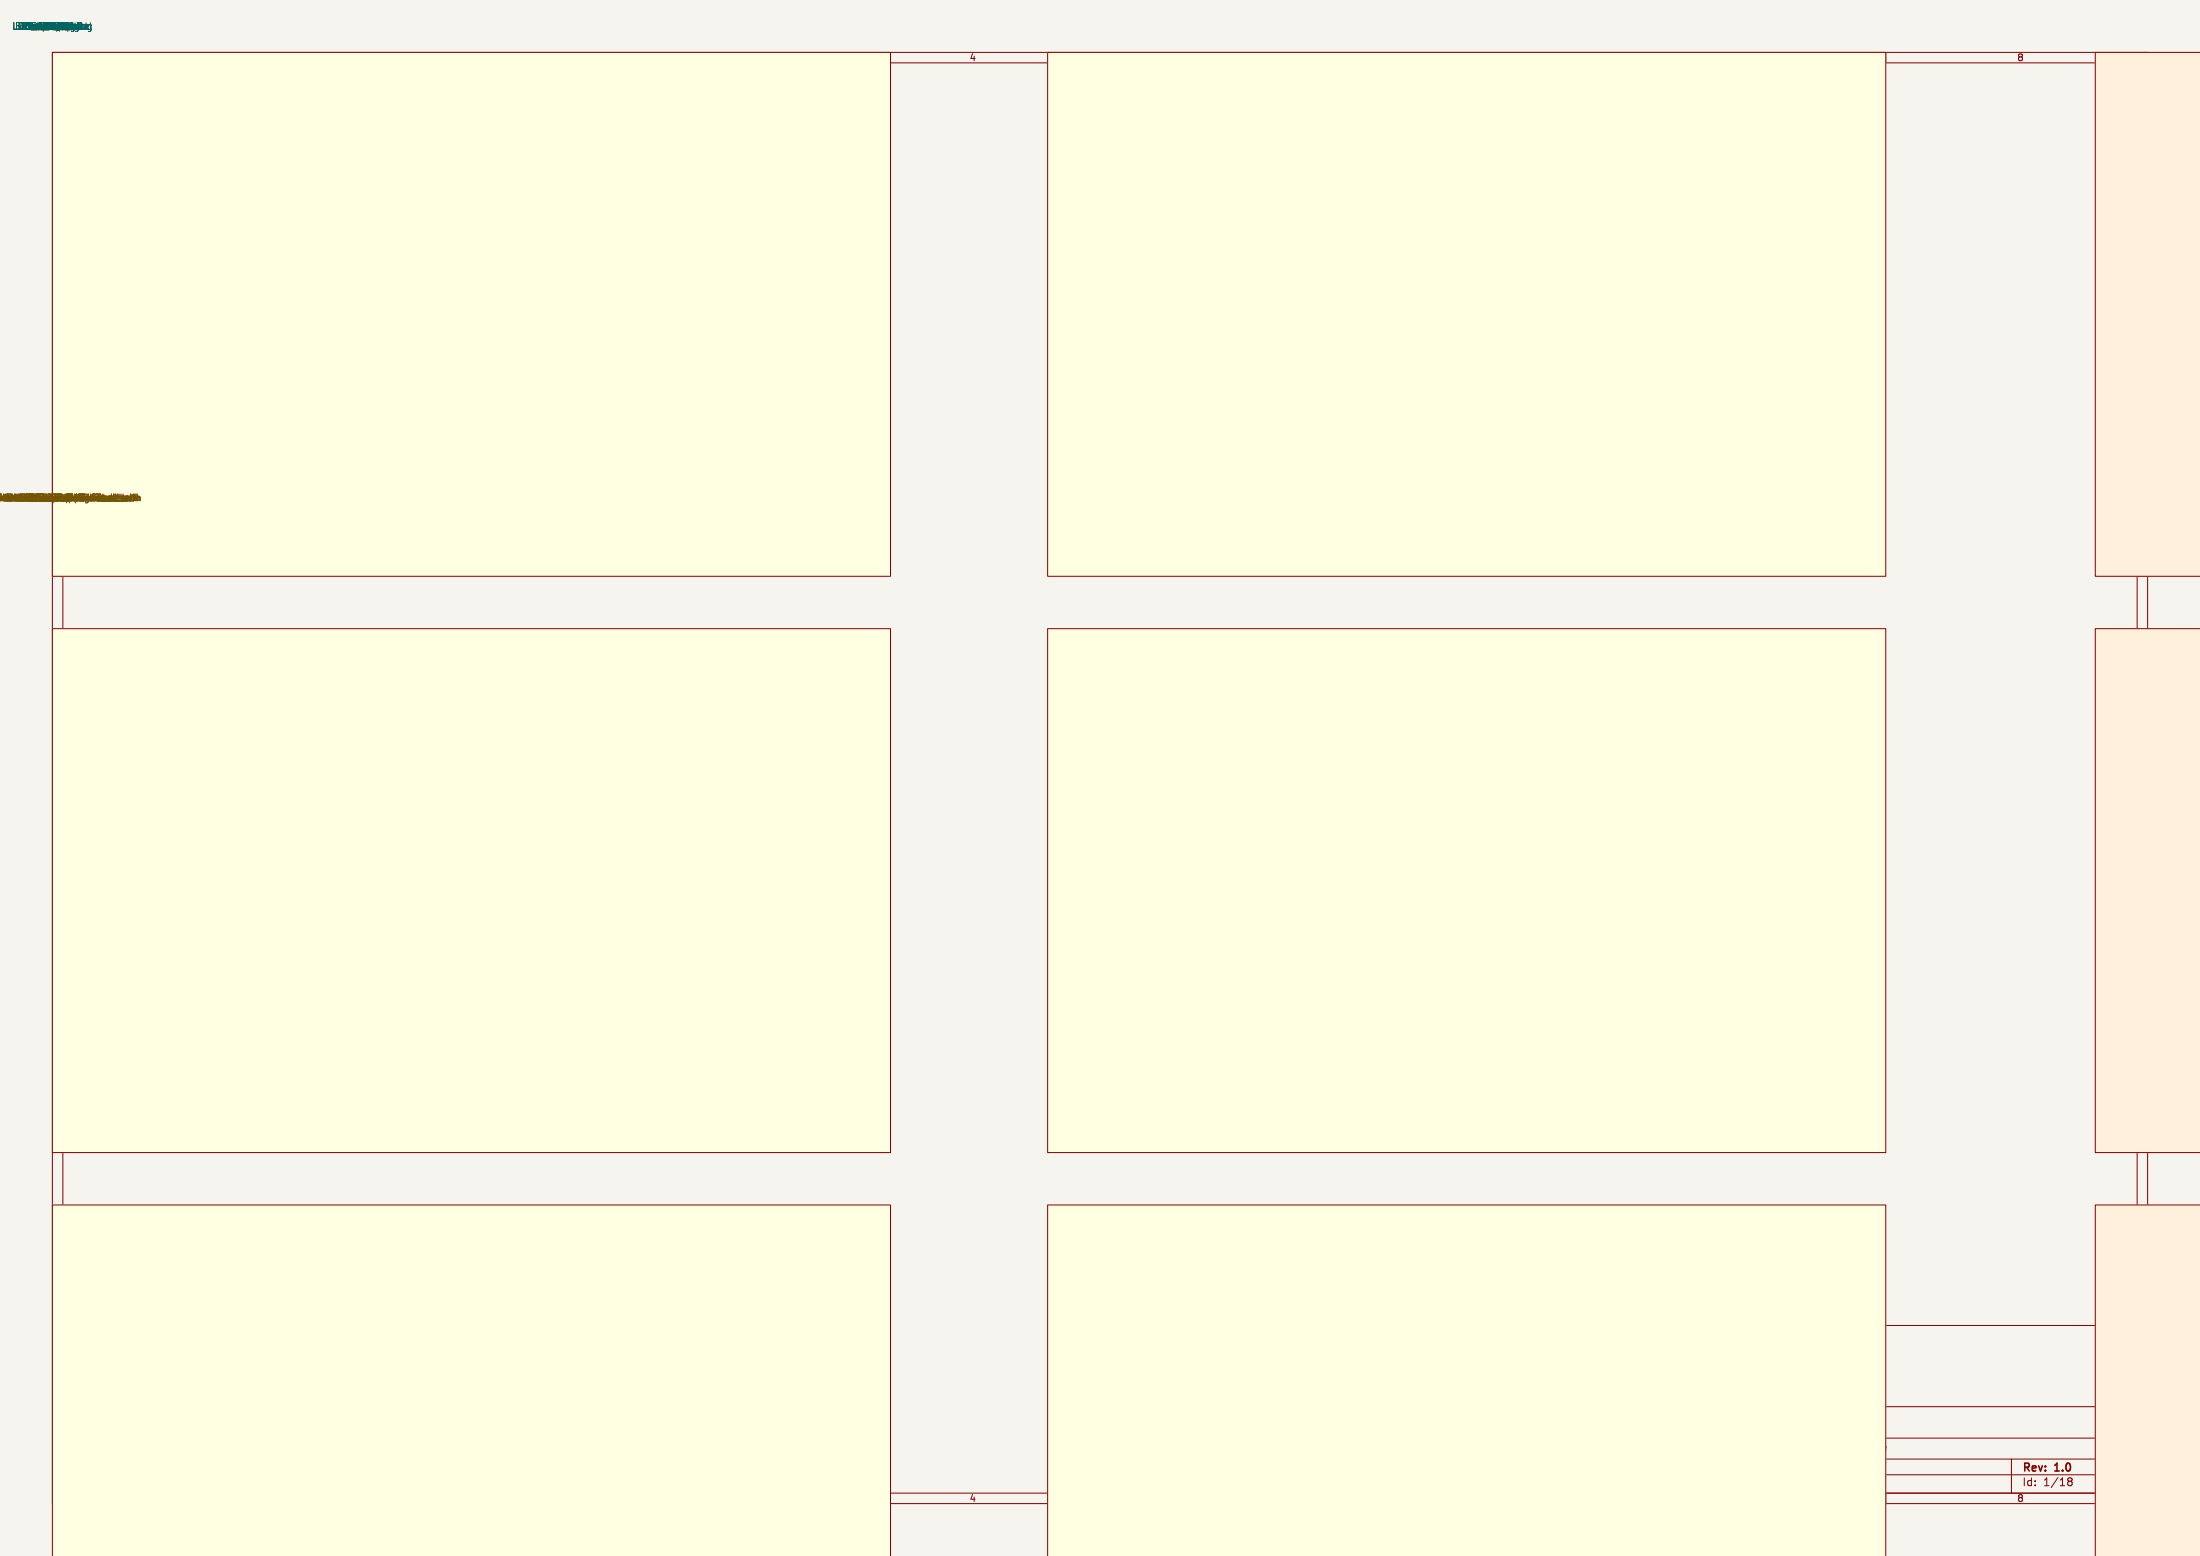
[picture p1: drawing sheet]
<svg xmlns="http://www.w3.org/2000/svg" width="420mm" height="297mm" viewBox="0 0 420 297" stroke-linecap="round" stroke-linejoin="round" font-family="sans-serif">
<path d="M0 0h420v297h-420z" fill="#f5f4ef" stroke="#f5f4ef" stroke-width=".19"/>
<g fill="none" stroke="#840000" stroke-width=".19">
<path d="M10 10h160v100h-160zM10 10h400v277h-400zM12 12h396v273h-396zM35.3 11.6h.8M35.3 10.7l.4-.4v1.3M60 10v2M85.3 10.4l.5-.1 .3 .4-.8 .9h.8M110 10v2M135.3 10.3h.8l-.4 .5 .3 .1v.6l-.2 .1-.5-.1M160 10v2M200 10h160v100h-160zM210 10v2"/>
<path d="M236 10.3h-.6l-.1 .6 .2-.1 .5 .1 .1 .1-.1 .5-.2 .1-.5-.1M260 10v2M286 10.3l-.4 .1a.88 .88 0 0 0 0 1.2l.4-.1 .1-.5-.3-.2-.3 .1-.2 .1M310 10v2M335.3 10.3h.9l-.6 1.3M360 10v2M420 10h-20v100h20M10.6 35.6l.4-1.3 .4 1.3M10.7 35.2h.6M408.6 35.6l.4-1.3 .4 1.3M408.7 35.2h.6M10 60h2"/>
<path d="M408 60h2M10.7 84.3h.4l.2 .2-.2 .4 .2 .1 .1 .3-.2 .3h-.5zM10.7 84.9h.4M408.6 84.3h.5l.2 .2-.2 .4 .2 .1 .1 .3-.3 .3h-.5zM408.6 84.9h.5M10 110h2M408 110h2M10 120h160v100h-160zM11.4 134.4a.62 .62 0 0 0-.9 .5 .62 .62 0 0 0 .7 .7l.2-.1M200 120h160v100h-160zM409.4 134.4a.62 .62 0 0 0-.9 .5 .62 .62 0 0 0 .6 .7l.3-.1M420 120h-20v100h20"/>
<path d="M10 160h2M408 160h2M10.7 184.3a.66 .66 0 0 1 .7 .6 .66 .66 0 0 1-.7 .7zM408.6 184.3a.66 .66 0 0 1 .8 .6 .66 .66 0 0 1-.8 .7zM10 210h2M408 210h2M10.7 234.9h.5M11.3 234.3h-.6v1.3h.6M408.7 234.9h.4M409.3 234.3h-.6v1.3h.6M420 230h-20v67.1M10 260h2"/>
<path d="M300 253h108v32h-108zM301.2 258.7l.5-1.5 .5 1.5M301.4 258.3h.7M302.2 254.3l-.5-.1-.3 .1v.5l.7 .2 .1 .4-.3 .3-.5-.1M302.7 257.2a.76 .76 0 0 1 .9 .7 .76 .76 0 0 1-.9 .8zM302.9 254.8l.4-.1 .3 .3-.2 .6h-.5M302.9 254.7v1.5M304.2 254.8h.6l.1 .9M304.9 255l-.5 .1a.29 .29 0 0 0-.2 .3 .29 .29 0 0 0 .2 .3l.5-.1M305.1 257.3a.6 .6 0 0 0-.8 0 .6 .6 0 0 0-.1 .7 .56 .56 0 0 0 .3 .6 .56 .56 0 0 0 .6-.1M305.7 257.6l.4-.4v1.5M305.7 258.7h.8"/>
<path d="M306.2 254.8l-.4-.1-.3 .3 .2 .6h.5M306.8 255.2l.7-.2-.1-.2-.4-.1-.2 .2 .1 .7h.5M307.1 257.3l.6-.1 .2 .1v.3l-.9 1.1h.9M308.6 257.2a.76 .76 0 0 1 .9 .7 .76 .76 0 0 1-.9 .8zM310.1 254.3l-.6-.1-.2 .1v.5l.6 .2 .2 .4-.3 .3-.6-.1M310.5 257.2v1.1a.48 .48 0 0 1-.6 .4M310.6 254.7l.3 1M310.9 255.7l-.3 .5M311.3 254.7l-.4 1M311.9 257.2h-.7v.7l.2-.1h.5l.1 .2-.1 .5-.2 .2-.5-.2M312.4 254.8l-.4-.1-.2 .2 .1 .2 .5 .2v.3h-.6M312.6 257.3l.6-.1 .2 .1v.3l-.9 1.1h.9"/>
<path d="M312.9 254.7h.5M313.1 254.2v1.3l.3 .2M313.9 255.2l.7-.2-.1-.2-.4-.1-.2 .2v.7h.6M314.2 257.3l.2-.1a.8 .8 0 0 1 .5 .7 .8 .8 0 0 1-.5 .8 1 1 0 0 1-.2-1.4zM315.2 254.7v1M315.2 254.8l.5-.1 .2 .2M315.7 257.3l.1-.1a.8 .8 0 0 1 .5 .7 .8 .8 0 0 1-.5 .8 1 1 0 0 1-.1-1.4zM315.9 254.9v.8M315.9 254.9l.2-.2 .3 .1 .1 .9M316.9 258.1h1.2M317.7 254.8l-.3-.1-.2 .2v.2l.5 .2v.3h-.5M319.6 257.3l-.6-.1-.2 .1v.5l.6 .2 .2 .4-.3 .3-.6-.1"/>
<path d="M319.6 254.9h.5M320.2 258l.7-.1 .2-.2-.1-.4-.2-.1h-.6v1.5M320.3 254.2h-.7v1.5h.7M320.9 254.8l.3-.1 .3 .1 .1 .9M320.9 254.7v1M322.9 258.1h1.1M322.9 254.7v1.2l-.2 .3-.4-.1M322.9 254.8l-.4-.1-.3 .3 .2 .6h.5M323.4 257.5v1.2M323.7 254.2v.1M323.7 254.7v1M324.4 254.8l.2-.1 .3 .1 .1 .9"/>
<path d="M324.4 254.7v1M325.7 255.2l.7-.2-.1-.2-.4-.1-.2 .2v.7h.6M325.7 257.2l1 1.5M326.7 257.2l-1 1.5M326.9 255.2l.8-.2-.1-.2-.4-.1-.3 .2 .1 .7h.6M327.4 257.3a.5 .5 0 0 1 .6-.1 .5 .5 0 0 1 .2 .5v.5a.5 .5 0 0 1-.5 .5 .5 .5 0 0 1-.5-.5v-.5zM327.5 258.3l.8 .5M328.3 254.7v1M328.7 254.7l-.3 .1-.1 .2M328.9 258l.7-.1 .1-.2v-.4l-.3-.1h-.5v1.5M329.2 258l.5 .7M329.2 254.2v.1"/>
<path d="M329.2 254.7v1M329.9 254.8l.3-.1 .3 .1 .1 .9M329.9 254.7v1M330.2 257.2l.5 1.5 .5-1.5M331.9 254.7v1.2l-.2 .3-.4-.1M331.9 254.8l-.4-.1-.3 .3 .2 .6h.5M332.5 257.3a.6 .6 0 0 0-.7 0 .6 .6 0 0 0-.2 .7 .56 .56 0 0 0 .3 .6 .56 .56 0 0 0 .6-.1M333.1 258.7h.8M333.1 257.6l.4-.4v1.5M335.4 257.8l-.3 .3h-.3l-.3-.3 .2-.5 .4-.1 .2 .1a.99 .99 0 0 1-.4 1.4h-.2M336.2 257.3l.1-.1a.8 .8 0 0 1 .5 .7 .8 .8 0 0 1-.5 .8 .99 .99 0 0 1-.1-1.4zM337.4 257.3l.5-.1 .3 .1v.3l-.9 1.1h.9"/>
<path d="M408 260h2M300 278.5h108M300 274.5h108M300 268.5h108M301.4 263.2a.76 .76 0 0 1 .9 .7 .76 .76 0 0 1-.9 .8zM301.4 272.6h.5M302.2 271.9h-.8v1.5M302.2 279.4l-.5-.1-.3 .1v.5l.7 .2 .1 .4-.3 .3-.5-.1M302.2 260.3l-.5-.1-.3 .1v.5l.7 .2 .1 .4-.3 .3-.5-.1M302.2 269.3l-.5-.1-.3 .3 .1 .3 .7 .3v.4l-.3 .2-.5-.1M302.7 271.9v.1M302.7 272.4v1"/>
<path d="M302.9 260.8l.4-.1 .3 .3-.2 .6h-.5M302.9 260.7v1.5M302.9 269.2v1.5M302.9 279.3v.1M302.9 279.8v1M302.9 269.8l.2-.1 .3 .1 .1 .9M302.9 263.2v.1M302.9 263.7v1M303.4 279.8h.8l-.8 1h.8M303.4 271.9v1.3l.3 .2M303.7 263.7v1M304.1 263.7l-.3 .1-.1 .2"/>
<path d="M304.2 272.9l.7-.2-.1-.2-.4-.1-.2 .2v.7h.6M304.2 270.2l.7-.2-.1-.2-.4-.1-.2 .2v.7h.6M304.2 260.8h.6l.1 .9M304.5 264.2l.7-.2v-.2l-.5-.1-.2 .2 .1 .7h.6M304.9 261l-.5 .1a.29 .29 0 0 0-.2 .3 .29 .29 0 0 0 .2 .3l.5-.1M305.4 270.2l.8-.2-.1-.2-.4-.1-.3 .2 .1 .7h.6M305.5 273.2v.2M305.5 272.5v.1M306.1 279.9v.1M306.2 260.8l-.4-.1-.3 .3 .2 .6h.5M306.5 263.8l-.4-.1-.3 .3 .1 .6h.6M306.6 269.7h.6"/>
<path d="M306.8 261.2l.7-.2-.1-.2-.4-.1-.2 .2 .1 .7h.5M306.8 269.2v1.3l.4 .2M306.9 263.7h.6M307.2 263.2v1.3l.3 .2M307.2 271.9l1 1.5M307.7 270.5v.2M307.7 269.8v.1M308.2 261.1h1.1M308.2 271.9l-1 1.5M308.8 272.6h.5M308.8 271.9h.5l.2 .1 .1 .3-.3 .3a.4 .4 0 0 1 .4 .4 .4 .4 0 0 1-.3 .4h-.6zM309.1 279.3h.9l-.5 .6 .4 .1v.6l-.2 .2-.6-.2"/>
<path d="M309.2 264l.7-.1 .1-.2-.1-.4-.2-.1h-.5v1.5M309.5 264l.5 .7M310.3 272.5h.6v.9M310.6 269.1l-1.3 1.9M310.7 263.9h.5M310.8 260.3a.7 .7 0 0 0-.9 .6 .7 .7 0 0 0 .9 .7l.1-.6h-.3M310.9 272.7l-.5 .1a.29 .29 0 0 0-.2 .3 .29 .29 0 0 0 .2 .3l.5-.1M311.4 263.2h-.7v1.5M311.5 260.7v1M311.7 272.5l.2-.1 .3 .1 .1 .9M311.7 272.4v1M311.9 260.7l-.2 .1-.2 .2"/>
<path d="M312.4 260.8h.6l.1 .9M313.1 261l-.5 .1a.29 .29 0 0 0-.2 .3 .29 .29 0 0 0 .2 .3l.5-.1M313.7 272.5l-.5-.1-.3 .3 .2 .6h.6M313.7 271.9v1.5M313.9 263.3l-.6-.1-.2 .1v.5l.6 .2 .2 .4-.3 .3-.6-.1M314.4 271.9a.76 .76 0 0 1 .8 .7 .76 .76 0 0 1-.8 .8zM314.4 260.8l-.4-.1-.3 .3 .2 .6h.5M314.4 260.2v1.5M314.5 263.8h.6l.1 .9M315.1 261.2l.7-.2-.1-.2-.4-.1-.2 .2 .1 .7h.5M315.2 264l-.5 .1a.29 .29 0 0 0-.3 .3 .29 .29 0 0 0 .3 .3l.5-.1M315.9 263.8l.4-.1 .2 .2"/>
<path d="M315.9 263.7v1M315.9 271.9v.1M315.9 272.4v1M316.5 263.9v.8M316.5 263.9l.2-.2 .4 .1 .1 .9M317.2 272.5l-.4-.1-.3 .3 .2 .6h.5M317.2 272.4v1.2l-.3 .3-.3-.1M317.4 260.2l1 1.5M317.9 263.8l.4-.1 .3 .3-.2 .6h-.5M317.9 263.7v1.5M317.9 271.9v.1M317.9 272.4v1"/>
<path d="M318.4 260.2l-1 1.5M318.4 272.4h.6M318.7 271.9v1.3l.3 .2M319 261.1h1.2M319.2 263.2v1.3l.2 .2M319.5 272.5h.6l.1 .9M320 278.5v3M320 263.2v.1M320 263.7v1M320.2 272.7l-.5 .1a.29 .29 0 0 0-.3 .3 .29 .29 0 0 0 .3 .3l.5-.1M320.7 263.7v1M320.7 263.8l.2-.1 .4 .1 .1 .9"/>
<path d="M320.9 271.9v1.3l.2 .2M320.9 260.2h.5l.2 .1 .1 .3-.3 .3a.4 .4 0 0 1 .3 .4 .4 .4 0 0 1-.3 .4h-.5zM320.9 260.9h.5M321.7 273.4v-1.5l.5 1.1 .5-1.1v1.5M322.4 260.8h.5l.1 .9M322.7 263.8l-.4-.1-.3 .3 .2 .6h.5M322.7 263.7v1.2l-.3 .3-.3-.1M323 261l-.5 .1a.29 .29 0 0 0-.2 .3 .29 .29 0 0 0 .2 .3l.5-.1M323.4 279.3a.76 .76 0 0 1 .9 .7 .76 .76 0 0 1-.9 .8zM323.4 272.5l.4-.1 .3 .3v.4l-.3 .3-.4-.1-.1-.2zM323.7 260.8l.2-.1 .4 .1 .1 .9M323.7 260.7v1"/>
<path d="M324.4 264.7l.5-1.5 .5 1.5M324.5 264.3h.7M324.9 279.9h.6l.1 .9M325.4 272.5l-.5-.1-.2 .3 .1 .6h.6M325.4 271.9v1.5M325.7 260.8l-.4-.1-.3 .3 .2 .6h.5M325.7 260.2v1.5M326.1 272.4l.1 .9 .3 .1 .2-.2M326.1 279.8h.6M326.3 279.3v1.3l.4 .2M326.5 263.8l-.4-.1-.3 .3 .1 .6h.6M326.7 272.4v1"/>
<path d="M327.4 271.9v1.3l.3 .2M327.8 263.8l-.4-.1-.3 .3 .1 .6h.6M327.8 263.7v1.5M327.8 260.8l-.3-.3 .3-.3h.3l.3 .3-.3 .3M327.8 260.8l-.3 .3 .1 .4 .2 .2h.3l.3-.3-.1-.4-.2-.2M327.8 260.8h.3M328.2 272.9l.7-.2-.1-.2-.4-.1-.2 .2v.7h.6M328.4 279.9v.1M328.5 263.7l.1 .9 .3 .1 .3-.2M329 261.1h1.2M329.2 263.7v1M329.5 273.2v.2"/>
<path d="M329.9 263.2v.1M329.9 263.7v1M330.2 271.9v1.5M330.2 279.4l.6-.1 .2 .1 .1 .3-.9 1.1h.9M330.4 272.8l.4 .6M330.8 272.4l-.6 .6M330.8 261.7h.9M330.8 260.6l.4-.4v1.5M331.1 263.8l-.4-.1-.2 .2 .1 .2 .5 .2v.3h-.6M331.4 271.9v.1M331.4 272.4v1M331.8 263.2v.1"/>
<path d="M331.8 263.7v1M331.9 279.4l.1-.1a.8 .8 0 0 1 .5 .7 .8 .8 0 0 1-.5 .8 1 1 0 0 1-.1-1.4zM332.2 260.3l.6-.1 .2 .1 .1 .3-.9 1.1h.9M332.3 263.7h.6M332.5 263.2v1.3l.4 .2M332.8 272.5l-.4-.1-.3 .3 .1 .6h.6M333.1 279.4l.6-.1 .2 .1v.3l-.9 1.1h.9M333.4 263.2v.1M333.4 263.7v1M333.4 272.5h.6l.1 .9M334.1 272.7l-.5 .1a.29 .29 0 0 0-.2 .3 .29 .29 0 0 0 .2 .3l.5-.1M334.2 263.8l.3-.1 .3 .3v.4l-.3 .3-.3-.1-.2-.2z"/>
<path d="M335.2 279.3a.59 .59 0 0 0-.7 .6v.6l.2 .2 .4 .1 .2-.2 .1-.5-.2-.2h-.4l-.3 .2M335.4 272.5l-.4-.1-.3 .3 .2 .6h.5M335.4 263.7v1M335.4 271.9v1.5M335.4 263.8l.3-.1 .3 .1 .1 .9M335.7 260.3a.7 .7 0 0 0-.9 .6 .7 .7 0 0 0 .9 .7v-.6h-.3M335.8 273.5h1.1M336.4 260.9h.8M336.4 260.2v1.5M337.2 260.2v1.5M337.8 272.5l-.4-.1-.2 .2 .1 .2 .5 .2v.3h-.6M337.8 260.7h.8l-.8 1h.8"/>
<path d="M338 279.4l.2-.1a.8 .8 0 0 1 .5 .7 .8 .8 0 0 1-.5 .8 1 1 0 0 1-.2-1.4zM338.7 263.3l-.5-.1-.3 .1v.5l.7 .2 .1 .4-.3 .3-.5-.1M339.2 272.5l-.5-.1-.3 .3 .2 .6h.6M339.2 263.7l.4 1M339.6 264.7l-.4 .5M339.8 272.5l.2-.1 .4 .1v.9M339.8 271.9v1.5M339.9 263.7l-.3 1M340.1 279.9l-.3 .3h-.3l-.3-.3 .2-.5 .4-.1 .2 .1a.99 .99 0 0 1-.3 1.4h-.3M341 263.8l-.3-.1-.3 .2 .1 .2 .5 .2v.3h-.6M341.5 263.7h.6M341.7 263.2v1.3l.4 .2"/>
<path d="M342.5 264.2l.7-.2v-.2l-.5-.1-.2 .2 .1 .7h.6M342.5 279.7l.4-.4v1.5M343.9 263.8l.4-.1 .2 .2M343.9 263.7v1M344.2 279.4l.1-.1a.8 .8 0 0 1 .5 .7 .8 .8 0 0 1-.5 .8 1 1 0 0 1-.1-1.4zM344.5 263.9l.2-.2 .4 .1 .1 .9M344.5 263.9v.8M384 278.5v6.5M10 297.1v-67.1h160v67.1M10.8 284.9h.4M11.4 284.3h-.6v1.3M35.3 285.7l.4-.4v1.3"/>
<path d="M35.3 286.6h.8M60 285v2M85.3 285.4l.5-.1 .3 .4-.8 .9h.8M110 285v2M135.3 285.3h.8l-.4 .5 .3 .1v.6l-.2 .1-.5-.1M160 285v2M200 297.1v-67.1h160v67.1M210 285v2M236 285.3h-.6l-.1 .6 .2-.1 .5 .1 .1 .1-.1 .5-.2 .1-.5-.1M260 285v2M286 285.3l-.4 .1a.88 .88 0 0 0 0 1.2l.4-.1 .1-.5-.3-.2-.3 .1-.2 .1M300 281.5h108"/>
<path d="M301.4 282.1v1.5M301.7 282.7l.6 .9M302.3 282.1l-.9 .8M302.9 282.1v.1M302.9 282.6v1M304.5 282.2a.6 .6 0 0 0-.7 0 .6 .6 0 0 0-.2 .7 .56 .56 0 0 0 .3 .6 .56 .56 0 0 0 .6-.1M304.7 280.3l.7-.2v-.2l-.5-.1-.2 .2 .1 .7h.6M305.2 282.7h.5l.1 .9M305.8 282.9l-.5 .1a.29 .29 0 0 0-.2 .3 .29 .29 0 0 0 .2 .3l.5-.1M306.1 280.6v.2M307.2 282.7l-.5-.1-.3 .3 .2 .6h.6M307.2 282.1v1.5"/>
<path d="M307.7 280.8l.5-1.5 .5 1.5M307.9 280.4h.7M309 282.8h.5M309.7 282.1h-.7v1.5h.7M310 285v2M310.4 283.4v.2M311.1 282.1a.76 .76 0 0 1 .9 .7 .76 .76 0 0 1-.9 .8zM312.6 283.4v.2M313.1 283.6l.5-1.5 .5 1.5M313.2 283.2h.7M314.6 283.4v.2M317.6 282.1v1.5"/>
<path d="M317.7 283l.5 .6M318.2 282.6l-.6 .6M318.8 282.1v.1M318.8 282.6v1M320.2 282.7l-.5-.1-.3 .3 .2 .6h.6M320.8 282.7h.6v.9M321.4 282.9l-.5 .1a.29 .29 0 0 0-.2 .3 .29 .29 0 0 0 .2 .3l.5-.1M322.8 282.7l-.4-.1-.3 .3 .1 .6h.6M322.8 282.1v1.5M323.5 283h1.2M325.6 280.1l-.5 .1a.29 .29 0 0 0-.2 .3 .29 .29 0 0 0 .2 .3l.5-.1M326 282.7l-.4-.1-.3 .3 .1 .6h.6"/>
<path d="M326.7 282.1v1.3l.2 .2M327.1 280.3l.7-.2-.1-.2-.4-.1-.2 .2 .1 .7h.5M327.4 282.1v.1M327.4 282.6v1M328.4 280.6v.2M329.2 282.1h1l-.7 1.5M330.7 283.4v.2M331.6 282.2l.1-.1a.8 .8 0 0 1 .6 .7 .8 .8 0 0 1-.6 .8 1 1 0 0 1-.1-1.4zM332.9 283.4v.2M333.5 282.5l.4-.4v1.5M333.5 283.6h.9M334.9 282.5l.5-.4v1.5"/>
<path d="M334.9 283.6h.9M335.3 285.3h.9l-.6 1.3M336 280.2h1.2M336.4 283h1.2M337 282.4v1.2M338.9 282.7l-.4-.1-.3 .3 .2 .6h.5M338.9 282.1v1.5M339.4 282.6h.6M340 282.1l-.3 .2v1.3M340.7 280.2h1.2M341 282.7l-.3-.1-.3 .2 .1 .2 .5 .2v.3h-.6M342.4 282.7l-.5-.1-.2 .3 .1 .6h.6"/>
<path d="M342.4 282.6v1.2l-.3 .3-.4-.1M342.5 280.8h.9M343.1 283h1.1M344.9 283.6h.8M344.9 282.5l.4-.4v1.5M346.4 282.7l.4-.1 .3 .3-.2 .6h-.5M346.4 282.1v1.5M347.7 282.6l.1 .9 .4 .1 .2-.2M348.4 282.6v1M349.1 282.1v.1M349.1 282.6v1M349.8 282.1v1.3l.2 .2"/>
<path d="M351.2 282.7l-.4-.1-.3 .3 .2 .6h.5M351.2 282.1v1.5M352.2 282l-.3 1.1h.9M352.6 282.6v1M360 285v2M394.7 282.4l.3-.3 .4 .1 .2 .2-.3 .3M394.7 282.4l.3 .3M395 282.7h.3M395 282.7l-.3 .3M395.3 282.7l.3 .3-.2 .5-.4 .1-.3-.3M408.7 284.9h.5M409.4 284.3h-.7v1.3"/>
</g>
<g fill="none" stroke="#840000" stroke-width=".4">
<path d="M301.7 275.2h1.1M302.3 275.2l-.3 2M303.4 275.9l-.2 1.3M303.5 275.2v.2M304.1 275.9h.7M304.4 275.2l-.2 1.7 .1 .2 .4 .1M305.6 275.2l-.2 1.7 .2 .3M306.4 276.5l.9-.2v-.3l-.6-.1-.3 .3v.9h.8M308.1 277v.2M308.1 277l-.1 .1 .1 .1M308.3 276l-.1 .2M310.6 275.2l1.1 2"/>
<path d="M312 275.2l-1.6 2M312.6 276.4h1.5M315.1 276.2h.7M315.2 275.2l.8 .1a.51 .51 0 0 1 .2 .5 .51 .51 0 0 1-.4 .4l.2 .1a.58 .58 0 0 1-.3 .9h-.7zM317.1 276h.8l-.1 1.2M317.9 276.3l-.7 .1a.4 .4 0 0 0-.3 .4 .4 .4 0 0 0 .2 .4l.7-.1M318.9 276.1a.49 .49 0 0 1 .9 .1l-.2 1M318.9 275.9l-.1 1.3M321.6 276a.66 .66 0 0 0-1 .3l-.1 .5 .2 .3h.7M321.7 275.2l-.3 2M324.2 275.2a.96 .96 0 0 1 1 .6 .96 .96 0 0 1-.3 1.1l-.5 .3h-.5zM326.1 275.9l-.2 1.3"/>
<path d="M326.2 275.2l-.1 .2M327.9 276a.66 .66 0 0 0-1 .3l-.1 .5 .2 .3h.7M327.9 275.9l-.2 1.6a.6 .6 0 0 1-.9 .3M328.8 275.9l-.1 1.3M328.9 275.2l-.1 .1 .1 .1M328.9 275.2v.2M329.5 275.9h.8M329.9 275.2l-.2 1.7v.2l.4 .1M330.9 276h.8l-.1 1.2M331.7 276.3l-.6 .1a.4 .4 0 0 0-.4 .4 .4 .4 0 0 0 .3 .4l.6-.1M332.8 275.2l-.2 1.7 .3 .3M335.1 277.2l.3-2 .5 1.4 .8-1.4-.2 2"/>
<path d="M337.6 276.1a.52 .52 0 0 1 .5-.2 .52 .52 0 0 1 .4 .4l-.1 .5a.55 .55 0 0 1-.5 .4 .55 .55 0 0 1-.5-.4zM340.3 276a.66 .66 0 0 0-1 .3l-.1 .5 .1 .3h.8M340.3 275.2l-.2 2M341.2 275.9v1.2a.57 .57 0 0 0 .7-.1M342.1 275.9l-.2 1.3M343.1 275.2l-.2 1.7 .2 .3M343.9 276.5l1-.2-.1-.3-.5-.1-.4 .3v.9h.8M347.3 275.4l.3-.2h.5l.2 .2 .1 .4-.2 .3-1.2 1.1h1.2"/>
</g>
<g fill="#fff0dc" stroke="#fff0dc" stroke-width=".19">
<path d="M400 10h20v100h-20z"/>
<path d="M400 230h20v67.1h-20z"/>
<path d="M400 120h20v100h-20z"/>
</g>
<g fill="#ffffe1" stroke="#ffffe1" stroke-width=".19">
<path d="M10 10h160v100h-160z"/>
<path d="M200 230h160v67.1h-160z"/>
<path d="M200 120h160v100h-160z"/>
<path d="M200 10h160v100h-160z"/>
<path d="M10 230h160v67.1h-160z"/>
<path d="M10 120h160v100h-160z"/>
</g>
<g fill="none" stroke="#725600" stroke-width=".19">
<path d="M22.7 95.7h1.1M23.6 95.1l.4 .1M23.6 95.2l.2 .1-.2 .3h.4M23.6 95.5l.2 .1M23.7 95.1l-.1-.1 .2 .2M23.8 94.7l-.2 .2 .1-.1-.1-.1 .2 .2v.7M23.8 95.3l.3 .3M23.9 95.2l.2 .1M23.9 94.7l.1 .1M23.9 95l.3 .2M23.9 94.9v.1M24 94.7l.1 .1-.1 .1"/>
<path d="M24 95v.1M24 95.2h.1M24 94.8l-.1 .1M24 94.8l.1 .1M24 94.7l-.4 .1M24 94.9l.1 .7 .4-.1v-.3h-.4M24 95.5l.2 .1M24 95l.2 .2M24.1 94.7l.4 .1M24.1 95.4l-.2 .2M24.1 95.2v.3M24.1 94.7l-.3 .3"/>
<path d="M24.1 95.5l-.1 .1M24.2 94.7l-.2 .2M24.3 95.2h.2M24.3 94.7l.2 .1M24.4 95.2v.3M24.5 95.2l.2 .3h.2M24.5 95.5l-.2 .1M24.7 95l.1 .5M24.7 94.9l-.1 .4 .2 .2M24.8 95.5l.1 .1M24.8 94.7l.1 .1M24.9 94.7l-.3 .2-.1 .6"/>
<path d="M24.9 94.7l-.2 .2M25 95.3l.1 .2M25 94.3v1.3M25 94.7l.2 .1-.1-.1M25.1 94.9v.6M25.1 95.5l.4 .1M25.1 95.5l.2 .1M25.1 95.5l-.1 .1M25.2 94.8l-.1 .2 .1 .5M25.2 94.7l-.2 .2M25.3 95.5l-.2 .1M25.3 94.7l-.3 .3"/>
<path d="M25.3 94.7l.2 .2v.7M25.4 94.9l.2-.2 .3 .1 .1 .8M25.4 94.3v1.3l.2-.1M25.5 94.7l.2 .1M25.5 94.7h-1l-.2 .3 .1 .5 .7 .1M25.7 95.5l-.2 .1M25.7 94.9l.5-.2 .2 .2M25.7 94.3v1.3M25.8 94.3v1.3M25.8 94.8v.1M25.9 94.8l-.1 .1M26 94.7l-.2 .1"/>
<path d="M26.1 94.7l.1 .1M26.1 94.3v1.3M26.1 94.9l.2-.1v.1M26.2 94.8l-.1 .1M26.2 94.8v.8M26.2 94.3v1.3M26.3 94.7h.3M26.3 94.9v.7M26.4 94.7l-.2 .1M26.6 94.8l.1 .1M26.7 94.9v.7M26.7 94.9l-.2-.2 .3 .2v.7"/>
</g>
<path d="M16.9 5.5h.5M16.9 4.8h.5M17.3 4.3v1.1l.1 .2M17.4 4.7v1.1l-.2 .2-.3-.1" fill="none" stroke="#006464" stroke-width=".19"/>
<text font-size="2.8" fill="#840000" x="349.6" y="277.9">20x20cm</text>
<g font-size="2.1" fill="#840000">
<text x="386" y="281.3">Rev:</text>
<text x="392.4" y="281.3">1.0</text>
<text x="386" y="283.9">Id:</text>
<text x="390.1" y="283.9">1/18</text>
</g>
<g font-size="1.8" fill="#006464">
<text x="2.2" y="5.9">LDO_1V0_Analog</text>
<text x="2.8" y="5.9">Buck_1V0_Core</text>
<text x="2.8" y="5.9">LDO_2V5_Clock</text>
<text x="3.3" y="5.9">Buck_1V8_Aux</text>
<text x="3.9" y="5.9">Buck_3V3_IO</text>
<text x="4.2" y="5.9">Power_Input</text>
<text x="4.6" y="5.9">Connectors</text>
<text x="5" y="5.9">TestPoints</text>
<text x="5.1" y="5.9">PowerTree</text>
<text x="7.3" y="5.9">Clock</text>
<text x="7.5" y="5.9">FPGA</text>
<text x="7.9" y="5.9">Title</text>
<text x="8.1" y="5.9">ADC</text>
</g>
<g font-size="1.8" fill="#840000">
<text x="185" y="11.9">4</text>
<text x="385" y="11.9">8</text>
<text x="185" y="286.9">4</text>
<text x="385" y="286.9">8</text>
</g>
<g font-size="1.8" fill="#725600">
<text x="-.2" y="95.9">heet17_PowerTree.kicad_sch</text>
<text x="0" y="95.9">heet07_Buck_1V0.kicad_sch</text>
<text x=".8" y="95.9">Sheet05_Clock.kicad_sch</text>
<text x="1" y="95.9">Sheet04_FPGA.kicad_sch</text>
<text x="1.3" y="95.9">Sheet01_Title.kicad_sch</text>
<text x="1.5" y="95.9">Sheet03_ADC.kicad_sch</text>
</g>
</svg>
